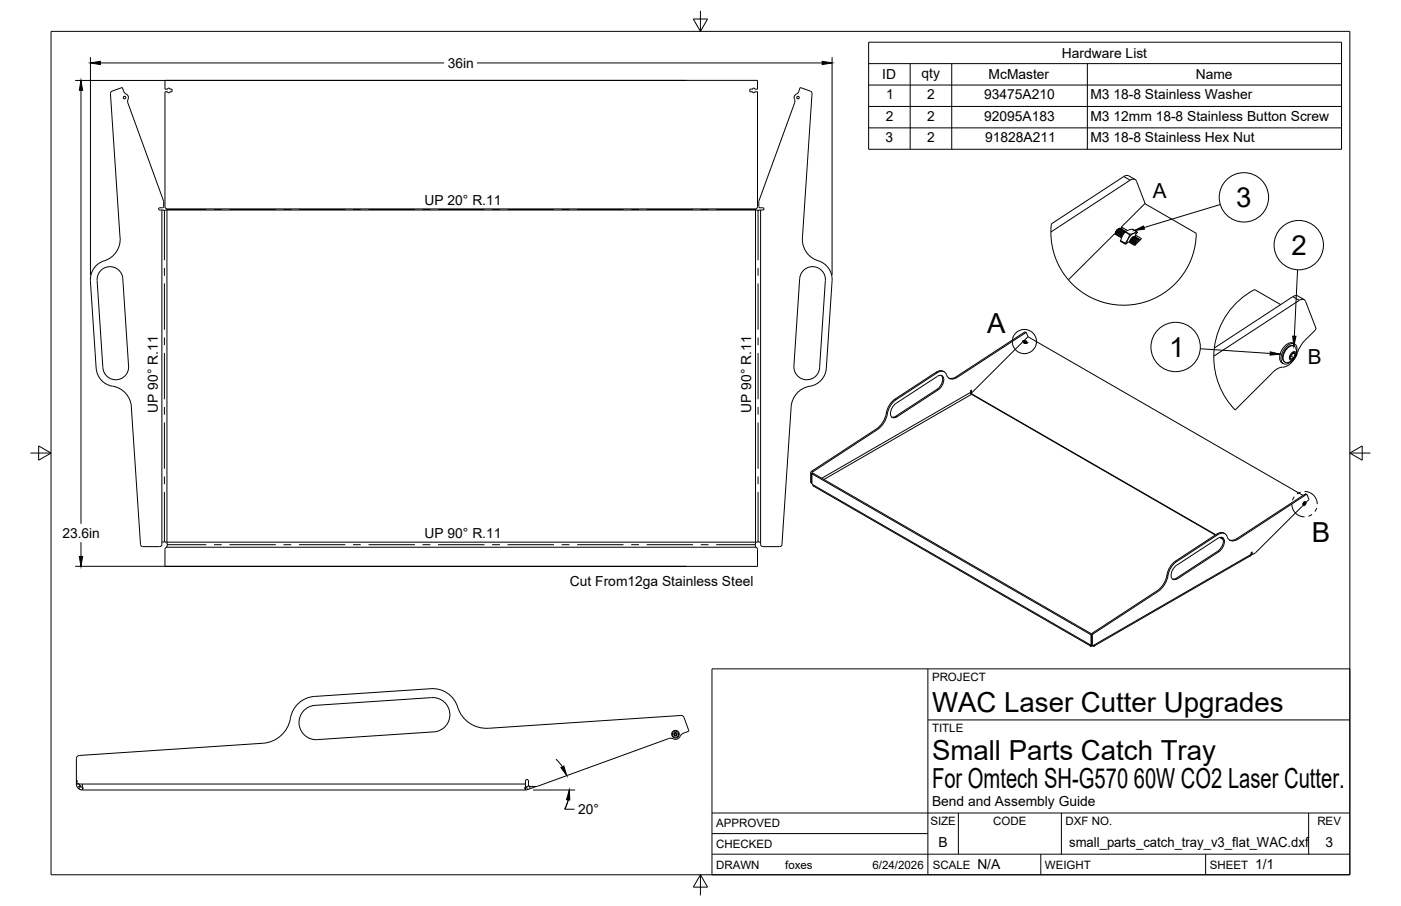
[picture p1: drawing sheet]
<svg xmlns="http://www.w3.org/2000/svg" width="432mm" height="279mm" viewBox="0 0 432 279" stroke-linecap="round" stroke-linejoin="round" font-family="sans-serif">
<!-- layer: Visible -->
<g fill="none" stroke="#000" stroke-width=".31">
<path d="M37.6 27l-3.1 1.1-.4 .7 2.9 44.6M37.6 27l.8 1.7a1.61 1.61 0 0 1 .9 2.4l11.1 30.9M246.7 27l3.1 1.1 .5 .7-3 44.6a7.1 7.1 0 0 0 5.8 7.4 6 6 0 0 1 3.4 5.8l-1.8 26.9a6.3 6.3 0 0 1-6 5.8 6.9 6.9 0 0 0-4.9 6.2l-2.8 42.4M246.7 27l-.8 1.7a1.61 1.61 0 0 0-.9 2.4l-11.1 30.9v1.9l1.4 .2 .1 .5-1.6 .2M346.4 54.4l-22.4 14.6M346.4 54.4l1.1-.3 2.3 1.3M350.3 55.9l2.7 7M350.3 55.9a1.17 1.17 0 0 0-2-.3l-24.4 16M37 73.3a7.2 7.2 0 0 1-5.7 7.5 6 6 0 0 0-3.4 5.8l1.7 27a6.3 6.3 0 0 0 6 5.7 6.9 6.9 0 0 1 4.9 6.2M50.4 62v1.9l-1.4 .2-.1 .3 .3 .4h1.3M50.5 64.8l.2 .1 .2-.1M50.8 64.8h.7v-.4l-.5-.2-.2-.5v-35.4h.9v.3l1.3-.3v-.8h-.7v-.3h-.6v.3h-.9v-2.7h182.7v2.7h-.9v-.3h-.6v.3h-.9v.8h.9v.3h.6v-.3h.9v35.4l-.2 .5-.4 .2v.4h.6"/>
<path d="M233.5 64.8l.1 .1 .2-.1M324.1 69a22.4 22.4 0 0 0 20.7 25.1 22.4 22.4 0 0 0 23.9-22.2l-15.9-9.1-7.2 7.2M344.3 70.9l-.5 .9M344.5 70.7l-.5 .7-.3 .8M344.7 71.1l-.5 .9M345 71.3l-.5 .9M345.1 70.4l.3 .1M345.2 70.4h.1M345.4 71.5l-.5 .9M345.4 70.5h.1M345.6 70.6l-.5-.2-.7 .4-.6 1.5M345.6 70l.3 .8-.5-.1-.5 .2-.5 .6-.3 1 .5-1.3 .7-.5h.5"/>
<path d="M345.6 70l1.9 1.1M345.7 73.4l-2.2-1.3-14.2 14.2M345.7 70.6a1.51 1.51 0 0 0-2 1.6M345.8 71.7l-.6 .9M346.1 70.9h-.5l-.6 .4-.6 1.3M346.1 70.9h.1M346.1 71.9l-.5 .9M346.3 71l-.5-.2-.6 .4-.7 1.5M346.5 71.1l-.4-.1-.6 .4-.7 1.4M346.6 71.2l-.4-.1-.5 .2-.6 .7-.3 .9M346.8 71.5l-.9 .7-.4 1.1M346.9 71.3h-.5l-.7 .5-.6 1.2"/>
<path d="M346.9 71.5l-1 1.4-.5 1.5M346.9 71.4l-.9 .7-.5 1.2M346.9 71.4l-.4-.1-.5 .2-.6 .8-.2 .8M348.9 70.7h.1M348.9 73.5l-.5 .9M349 70.7l-2.1 .8M349 70.7l1.4 .8M349.3 73.7l-.5 1M349.7 73.9l-.6 1M349.8 73.1h-.7M349.9 72.5l.3 .8-.4-.2-.7 .3-.7 1.5 .5-1.3 .6-.5 .5 .1a1.5 1.5 0 0 0-1.9 1.5M349.9 72.5l1.9 1.1-2.1 2.1-2-1.2-.7 .9-1.8-1.1 .2-.2"/>
<path d="M350 74.1l-.5 1M350.4 73.3h-.6l-.5 .4-.6 1.4M350.4 73.3v.1M350.4 71.9a3.4 3.4 0 0 0-3.2 3.2M350.5 71.5l.1 .2-.7 .8M350.5 73.5l-.4-.2-.7 .4-.7 1.4M350.6 71.7l-.2-.2-1.8 .7a.62 .62 0 0 0-.6 .8l-1.2 2v.3M350.8 73.6l-.6-.1-.5 .4-.6 1.4 .2-.8 .5-.7 .6-.3 .5 .2M351.1 73.8l-.6-.1-.6 .5-.5 1.3M351.1 74.3l-.9 .9M351.3 74l-.4-.3-.6 .3-.6 .7-.3 .8M351.4 74h-.5l-.5 .3-.6 1.3 .2-.7 .5-.7"/>
<path d="M37.8 86l1.8 26.9a4 4 0 0 1-3.7 4.2 4 4 0 0 1-4.2-3.7l-1.8-26.9M37.9 85.9a4 4 0 0 0-4.3-3.7 4 4 0 0 0-3.7 4.3M246.5 86l-1.8 26.9a4 4 0 0 0 3.7 4.2 4 4 0 0 0 4.2-3.7M246.5 85.9a4 4 0 0 1 4.2-3.7 4 4 0 0 1 3.7 4.3M254.4 86.5l-1.8 26.9M386.7 89.3l8 4.6M386.7 89.3a23.5 23.5 0 0 0-12.4 18M398.5 91.5l-24.3 15.8M400 91.3l2 1.1M400 91.3l-.7-.2-.8 .4M402.4 93l3.2 8.4-3.4 3.6a15.3 15.3 0 0 0-3 5.4 5.5 5.5 0 0 1-4.8 3l-1.6 .9-12.1 12.1a23.5 23.5 0 0 1-6.4-19.1M402.4 93a1.17 1.17 0 0 0-2-.4l-26.3 17.3"/>
<path d="M288.8 115l-12.7 8.3a7.8 7.8 0 0 0-3 5.7l-1.1 1.9-1.5 1.5M288.8 115a1.75 1.75 0 0 1 2.9 .6M290.2 115.8a3.3 3.3 0 0 1-1.4 4.3l-12.7 8.3M291 114.7l-1.1-.4-.9 .2-13.2 8.6M291.7 115.6a1.95 1.95 0 0 0 3.4 .7M315.4 105.2l-.1 .1M315.4 105.2l-.1 .2M315.4 105.2h.3l-.3 .3zM315.4 105.2v.2M315.5 105.2v.2l.1-.1M315.5 105.1h.1M315.6 105.1h.1"/>
<path d="M315.6 105.7h.1M315.6 105.7l.2 .2M315.6 105.7v.1M315.6 105.1l-.3 .3M315.6 105.6l-.3-.2-15.7 15.7M315.6 105l.3 .2M315.6 105l.1 .2M315.6 105.2l-.2 .2M315.6 105.3v.2M315.6 105.2h.1M315.7 105.3l-.2 .2zM315.7 105.3l-.1 .3z"/>
<path d="M315.7 105.3l-.1 .2M315.7 105.2h.1M315.7 105.2l-.3 .3M315.7 102.4l-20.9 13.8-1.5 .5-.9-.1M315.7 105.2l-.2 .3M315.7 105.2l.1 .1M315.8 102.4l.5 .2M315.8 105.2l-.3 .3M315.8 105.3l-.2 .4M315.8 105.2v.1M316 105.8l.3 .2M316 105.8l-.2 .1"/>
<path d="M316 105.4l-.2 .5M316 105.4h.1M316.2 105.6l-.1 .2M316.2 105.2l-.4 .1M316.2 105.1l-.1 .1M316.2 105.2l.2 .1M316.3 105.7h.1M316.2 105.7l-.1 .1M316.2 105.5h.1M316.3 105.4h-.3M316.3 105.4l-.4 .5M316.3 105.5l.4 .1-.4 .4"/>
<path d="M316.3 105.5l.1 .1M316.3 105.6l-.2 .3 .3-.3M316.3 105.6h.1M316.4 105.6l-.4 .2M316.4 105.9l.1-.2-.2 .3M316.4 105.6l-.3 .3 .3-.3M316.4 105.6h.1M316.4 105.3l-.1 .1M316.4 105.3h.1M316.4 105.4h-.1M316.4 105.7l-.1 .3M316.4 105.3l-.1 .2"/>
<path d="M316.5 105.6l-.3 .3M316.5 105.6h.1M316.5 105.7l-.3 .3M316.5 105.7h.1M316.6 105.7l-.3 .3M316.8 103.8l84.8 49M316.8 103.8l-1.2 1.2M316.8 103.8l-.4-1.1-.3-.1-21 13.8M395.8 111.6l.2 .1M396.7 107.4a1.49 1.49 0 0 1 1.8-.8 1.49 1.49 0 0 1 1.1 1.6 2.92 2.92 0 0 1-3.8 3.3 3.5 3.5 0 0 1 .9-4.1zM397.6 110.3l.4 .5 .8-.4M398 109.9l-.4 .2"/>
<path d="M398 109.9l.8 .5M398.1 108.8a.77 .77 0 0 1 1.4 0 1.95 1.95 0 0 1-1.7 2.3 1.42 1.42 0 0 1 .3-2.3zM398.7 106.7h.2M398.7 106.6a3.2 3.2 0 0 0-3.4 3 1.75 1.75 0 0 0 .6 2M398.8 108.7l-.4 .2M398.8 108.7l.4 .6M398.9 108.7a1.44 1.44 0 0 0-1.1 2 1.28 1.28 0 0 0 1.5-1.4M398.9 108.7l.4 .6M399 106.1a2.08 2.08 0 0 0-2.9 .5 4.4 4.4 0 0 0-1.3 5l.7 .6M399.2 109.3l-.4 1.1M399.2 109.3l-.8-.4-.4 1M399.7 108.6a1.79 1.79 0 0 0-1.6-2.7 4.7 4.7 0 0 0-2.9 5.9 1.9 1.9 0 0 0 2.8-.4"/>
<path d="M40.5 125.5l2.8 42.4M270.2 132.2l-20.1 13.1M270.5 132.4l-20 13.1M273.2 127.4a7.4 7.4 0 0 1-3 4.8M275.8 123.1l-1.5 1.5-.7 1.4-.4 1.4M276.1 128.4l-1.2 .2M289.2 120.2a3.5 3.5 0 0 0 1.4-4.2 1.23 1.23 0 0 0-1.7 .1l-12.7 8.3a3.5 3.5 0 0 0-1.4 4.2 1.25 1.25 0 0 0 1.7-.1l12.6-8.3M299.1 120.8l.4 .3M299.4 120.5l.2 .6M299.4 120.5h-.2l-.1 .9 .5 .1v-.5M299.5 121.4v.2M250.2 145.3l-.3 .6v2.8l.3 .4v-.2"/>
<path d="M250.2 146.1v2.8l.4 .9M250.2 146.1l.3-.2 85.9 49.6M250.2 146.1l86.1 49.7M250.5 145.5l-.3 .6M250.6 149.8l85.5 49.4M401.7 155.8h.1M402 155a.35 .35 0 0 1 .4 .5 .35 .35 0 0 1-.7 0zM402.1 155.4v.2M402.1 155.4l.2 .1M402.2 152.4l-21 13.7M402.2 155.3l-.1 .1M402.2 155.3h.2"/>
<path d="M402.2 152.4l.6 .1M402.2 155.2l.2 .3-.3 .1zM402.3 154.8h.1M402.3 154.7l-.6 .4v.7M402.3 154.9a.53 .53 0 0 0-.5 .8M402.3 155.5l-.2 .1M402.3 155.2l-.1 .1M402.3 155.2l.1 .1M402.3 155.2l-.1 .4M402.3 155.5l-.1 .1M402.4 155.3l-.1 .2M402.4 155.2v-.2a.47 .47 0 0 0-.7 .1 .47 .47 0 0 0 .3 .7l.1-.1"/>
<path d="M402.5 155.2l-15.6 15.3-.8 .5-.2-.6M402.8 154.6l-.3 .6M402.8 154.6l.6-.6-.6-1.5-21.2 13.8a2.09 2.09 0 0 1-2.2 .5 2.09 2.09 0 0 1-1.4-1.7 1.8 1.8 0 0 0-2.7-.2l-12.7 8.3a7.8 7.8 0 0 0-3 5.7l-1.1 2-1.5 1.4-20 13.2-.3 .5M49.9 167.9l-.2 .5-.5 .2h-5.2l-.5-.2-.2-.5M233.8 167.2h.6l.1 1 .6 .4h5.2l.5-.2 .2-.5M233.8 167.2l-.2-.2-.7 .2-.2 .8 .2 .7 .5 .5 .1 5.5h-182.7v-5.3l.2-.4a1.36 1.36 0 0 0 .5-1.8l-.8-.2-.8 .2v.7M375.4 166l-12.7 8.3a3.5 3.5 0 0 0-1.4 4.2 1.25 1.25 0 0 0 1.6 0l12.7-8.3M375.4 166a1.23 1.23 0 0 1 1.5-.1 1.23 1.23 0 0 1 .5 1.5l-.6 1.5-1.2 1.3M376.7 165.7a3.3 3.3 0 0 1-1.4 4.3l-12.7 8.3-1.3 .3M377.5 164.6l-1.1-.4-1.4 .5-12.7 8.3a7.8 7.8 0 0 0-3 5.7l-1.1 2-1.5 1.5-20 13.1-.3 .5M381.2 166.1l-1.4 .5-.9-.1M385.6 170.7l.4 .3"/>
<path d="M385.9 170.9l-.3 .3M386 170.4h-.3l-.3 1-48.2 27.8M336.3 199.3h.8M336.3 195.8v2.8M336.3 198.6l-.3 .2 .2 .4M336.4 195.8h-.1M336.4 198.8h-.2M336.4 198.6l.1 .3-.2 .4-.2-.1M336.4 198.8h.1M336.4 198.8l-.3 .4M336.4 198.9l.4 .2M336.7 196v2.8"/>
<path d="M336.7 199v.2M336.7 198.8l.3 .2M337.1 199l.1 .2-.1 .1-.2-.2M337.3 198.8l-.3 .2M337.3 198.8l-.1 .4M93.5 219.3a5.3 5.3 0 0 1 3.6-1.8l35.9-2.4a5.3 5.3 0 0 1 5.7 5 5.3 5.3 0 0 1-5 5.6l-35.9 2.4a5.3 5.3 0 0 1-5.1-2.9 5.3 5.3 0 0 1 .8-5.9zM23.5 233.9v7M208 226.8h.4M208 226.1h.4M208 226.1l-.2 .3 .2 .4M208 226.1l-.2 .3 .2 .3M208.4 226.1l.2 .3-.2 .4"/>
<path d="M208.4 226.1l.2 .3-.2 .3M208.4 226.1h-.4M208.4 226.7h-.4M209.9 220.6l-59.4 4a9.5 9.5 0 0 1-9.8-7.5 8.1 8.1 0 0 0-7.9-4.7l-35.9 2.4a8.3 8.3 0 0 0-7.6 7.8 9.2 9.2 0 0 1-8.3 6.6l-56.6 3.8a.93 .93 0 0 0-.8 .9M209.9 220.6l.5 .2 .4 .4 1.5 4.1-.1 .3a3.5 3.5 0 0 0-2.4 1.1 1.73 1.73 0 0 1-2.6 1l-1.1 .1-40.6 14.7M23.5 241.8h1.9v1M23.5 240.9v.9M23.5 240.9h.1M23.5 241.8l.4 1M23.6 240.8a.94 .94 0 0 0 .9 1l.1 .5M24.3 243.3l1.1 .3M24.6 242.3l.2 .2"/>
<path d="M24.6 242.3l-.7 .5M24.8 242.5l-.5 .8-.4-.5M24.9 242.5l.5 .2M25.4 242.8l.2 .2-.2 .3M25.4 243.3v.3h136.5M25.4 242.8v.5M161.9 242.8l-.2 .2 .2 .3M161.9 243.3v.3M161.9 242.8v.5M162.3 242.7l.3 .8M162.3 242.6l-.3 .1M162.6 243.5l-.6 .1"/>
<path d="M162.9 242.1l-.1-1.5-.6-.1-.2 .3-.1 2M162.9 242.1l.4 .4M163 242.4l-.7 .3M163.3 242.5h2.2M165.3 242.5l-2.7 1"/>
<circle cx="38.4" cy="30.1" r=".39"/>
<circle cx="245.9" cy="30.1" r=".39"/>
<circle cx="208.2" cy="226.4" r=".94"/>
<circle cx="208.2" cy="226.4" r="1.17"/>
<circle cx="208.2" cy="226.4" r=".5"/>
</g>
<!-- layer: Bend Center -->
<g fill="none" stroke="#000" stroke-width=".31">
<path d="M50.7 64.9v15.4M51.5 64.6h12.1M66 64.6h2.3M70.7 64.6h14.3M87.4 64.6h2.4M92.1 64.6h14.3M108.8 64.6h2.4M113.6 64.6h14.3M130.2 64.6h2.4M135 64.6h14.3M151.7 64.6h2.4M156.4 64.6h14.3"/>
<path d="M173.1 64.6h2.4M177.9 64.6h14.3M194.5 64.6h2.4M199.3 64.6h14.3M216 64.6h2.4M220.7 64.6h12.2M233.6 64.9v15.4M50.7 82.6v2.4M50.7 87.4v14.3M233.6 82.6v2.4M233.6 87.4v14.3M50.7 104.1v2.3"/>
<path d="M50.7 108.8v14.3M233.6 104.1v2.3M233.6 108.8v14.3M50.7 125.5v2.4M50.7 130.3v14.3M233.6 125.5v2.4M233.6 130.3v14.3M50.7 146.9v2.4M50.7 151.7v15.3M233.6 146.9v2.4M233.6 151.7v15.3M51.6 168h12"/>
<path d="M66 168h2.3M70.7 168h14.3M87.4 168h2.4M92.1 168h14.3M108.8 168h2.4M113.6 168h14.3M130.2 168h2.4M135 168h14.3M151.7 168h2.4M156.4 168h14.3M173.1 168h2.4M177.9 168h14.3"/>
<path d="M194.5 168h2.4M199.3 168h14.3M216 168h2.4M220.7 168h12"/>
</g>
<!-- layer: Visible Narrow -->
<g fill="none" stroke="#000" stroke-width=".31">
<path d="M346.4 54.4l1.9 1.2M49.9 64.8v102.4M51.5 64.8h181.4v102.4h-181.4zM51.5 64.4h181.4M234.4 64.8v102.4M345.4 74.2l1.4 .8M345.4 74.4l1.4 .7M346.8 71.5l1.3 .8M346.9 71.5l1.4 .8M349 70.7l1.4 .8M398.5 91.5l1.9 1.1M288.5 114.8l.3 .2"/>
<path d="M294.7 116.2l.4 .2M315.6 105.7l.2 .2M315.7 102.4l.4 .2M315.8 105.3l.2 .1M316.2 105.2l.2 .1M270.2 132.2l.3 .2M273.2 127.4l.3 .2M275.8 123.1l.3 .2M276.1 128.4l.3 .1M288.8 120.1l.3 .1M299.1 121l-45.8 26.5M299.1 120.8l.3 .2"/>
<path d="M299.3 120.4l.1 .1M299.6 121.5l75.1 43.4M249.9 148.7l.3 .2M249.9 145.9l.3 .2M250.1 145.3l.4 .2M250.5 149.5l85.5 49.3M253.9 147.9l45.5-26.3 75.2 43.4M402.2 152.4l.3 .1M51.5 168.8h181.4M359.7 177.3l.3 .2M362.3 173l.3 .2M362.6 178.3l.3 .2"/>
<path d="M375 164.7l.3 .2M375.3 170l.3 .2M375.9 165.7l1.1 .7M376.1 165.7l.9 .5M381.2 166.1l.4 .2M385.6 171l-48.3 27.8M385.6 170.7l.3 .2M385.7 170.8l.1 .2M385.8 170.3l.1 .1M336.3 198.6h.1M336.3 198.6l.4 .2M336.3 195.8l.4 .2"/>
<path d="M336.7 195.3l.3 .2M356.7 182.2l.3 .2M23.5 240.9h.1M25.4 241.8h136.5M163.2 242.5l.2 .7"/>
</g>
<!-- layer: Border -->
<path d="M15.7 9.7h400.3v260.1h-400.3zM213.7 5.9h4.4l-2.2 3.8zM215.9 3.3v6.4M9.4 139.7h6.3M11.9 137.5l3.8 2.2-3.8 2.2zM416 139.7h6.4M416 139.7l3.8-2.2v4.4zM215.9 269.8l2.2 3.8h-4.4zM215.9 269.8v6.3" fill="none" stroke="#000" stroke-width=".31"/>
<!-- layer: FD_Dimensions -->
<path d="M27.9 17.6v67.2M30.9 19.4h106M147 19.4h106.4M256.5 17.6v67.2M23.2 24.8h188.3M25 27.9v133.6M23.2 174.6h188.3M25 167.2v4.4M171.4 234.1l1.9 2.4M164.3 243.6h12.9M175.1 246.6l-1 2.9M175.5 243.6a13 13 0 0 1-1.4 5.9l3 .1" fill="none" stroke="#000" stroke-width=".31"/>
<path d="M27.9 19.4l3-.5v1zM253.4 18.9l3.1 .5-3.1 .5zM25 24.8l.5 3.1h-1.1zM24.4 171.6h1.1l-.5 3zM172.9 236.7l.9-.5 .9 3zM175.5 243.6l.1 3.1-1-.1z" fill="#000" stroke="#000" stroke-width=".31"/>
<!-- layer: Custom Tables -->
<path d="M267.7 13h145.8v33h-145.8zM267.7 19.6h145.8M280.5 19.6v26.4M293.3 19.6v26.4M335.1 19.6v26.4M267.7 26.2h145.8M267.7 32.8h145.8M267.7 39.4h145.8" fill="none" stroke="#000" stroke-width=".31"/>
<!-- layer: Detail Boundary -->
<g fill="none" stroke="#000" stroke-width=".31">
<path d="M398.2 155.5a3.9 3.9 0 0 0 3.9 3.9M398.9 153.2l-.5 1.1M400.9 151.7l-1.1 .6M402.1 151.6a3.9 3.9 0 0 1 3.9 3.9M404.4 158.6l-1.1 .6M405.8 156.7l-.5 1.1"/>
<circle cx="315.7" cy="105.3" r="3.7"/>
</g>
<!-- layer: Balloons -->
<g fill="none" stroke="#000" stroke-width=".31">
<circle cx="383.4" cy="60.9" r="7.6"/>
<circle cx="400.3" cy="75.6" r="7.6"/>
<circle cx="362.3" cy="107" r="7.6"/>
</g>
<!-- layer: 0 -->
<path d="M349.7 71.1l2.7-1.4 .3 1zM391.5 108.5l3 .7-3 .3zM398.4 103.7h1l-.6 3z" fill="#000" stroke="#000" stroke-width=".31"/>
<path d="M376.1 63.1l-23.5 7.1M399.9 83.2l-1 20.5M370 107.5l21.5 1.5" fill="none" stroke="#000" stroke-width=".31"/>
<!-- layer: Titleblock -->
<path d="M219.4 206.3h196.6v63.5h-196.6zM286 206.3v63.5M286 222h130M219.4 257.1h66.6M219.4 250.7h196.6M295.4 250.7v12.7M327.1 250.7v12.7M403.3 250.7v12.7M219.4 263.4h196.6M320.8 263.4v6.4M371.6 263.4v6.4" fill="none" stroke="#000" stroke-width=".31"/>
<g font-size="8.5">
<text x="381" y="63.9">3</text>
<text x="398" y="78.7">2</text>
<text x="304.3" y="102.8">A</text>
<text x="360.3" y="110.1">1</text>
<text x="404.3" y="167">B</text>
<text x="287.3" y="219.5">WAC Laser Cutter Upgrades</text>
<text x="287.3" y="234.5">Small Parts Catch Tray</text>
<text x="287.3" y="243.1">For Omtech SH-G570 60W CO2 Laser Cutter.</text>
</g>
<g font-size="6.4">
<text x="355.3" y="61.2">A</text>
<text x="403.1" y="112.2">B</text>
</g>
<g font-size="4.3">
<text x="327.3" y="17.8">Hardware List</text>
<text x="138" y="20.9">36in</text>
<text x="271.9" y="24.4">ID</text>
<text x="284" y="24">qty</text>
<text x="304.7" y="24.4">McMaster</text>
<text x="368.6" y="24.4">Name</text>
<text x="273.1" y="30.6">1</text>
<text x="285.8" y="30.6">2</text>
<text x="303.3" y="30.6">93475A210</text>
<text x="336.1" y="30.6">M3 18-8 Stainless Washer</text>
<text x="273" y="37.2">2</text>
<text x="285.8" y="37.2">2</text>
<text x="303.3" y="37.2">92095A183</text>
<text x="336.1" y="37.2">M3 12mm 18-8 Stainless Button Screw</text>
<text x="272.9" y="43.8">3</text>
<text x="285.8" y="43.8">2</text>
<text x="303.6" y="43.8">91828A211</text>
<text x="336.1" y="43.8">M3 18-8 Stainless Hex Nut</text>
<text x="130.9" y="63.1">UP 20° R.11</text>
<text x="48.6" y="127.3" transform="rotate(-90 48.6 127.3)">UP 90° R.11</text>
<text x="231.5" y="127.3" transform="rotate(-90 231.5 127.3)">UP 90° R.11</text>
<text x="19.2" y="165.9">23.6in</text>
<text x="130.9" y="165.9">UP 90° R.11</text>
<text x="175.7" y="180.7">Cut From12ga Stainless Steel</text>
<text x="178.2" y="251.1">20°</text>
<text x="287.3" y="248.7">Bend and Assembly Guide</text>
<text x="289.3" y="261.2">B</text>
<text x="329.5" y="261.2">small_parts_catch_tray_v3_flat_WAC.dxf</text>
<text x="408.5" y="261.2">3</text>
<text x="301.2" y="268.1">N/A</text>
<text x="386.8" y="268.1">1/1</text>
</g>
<g font-size="3.5">
<text x="287.3" y="210.1">PROJECT</text>
<text x="287.3" y="225.8">TITLE</text>
<text x="220.7" y="255.2">APPROVED</text>
<text x="286.7" y="254.5">SIZE</text>
<text x="306.1" y="254.5">CODE</text>
<text x="328.4" y="254.5">DXF NO.</text>
<text x="406" y="254.5">REV</text>
<text x="220.7" y="261.5">CHECKED</text>
<text x="220.7" y="267.9">DRAWN</text>
<text x="242" y="267.9">foxes</text>
<text x="268.9" y="267.9">6/24/2026</text>
<text x="287.5" y="267.9">SCALE</text>
<text x="322.1" y="267.9">WEIGHT</text>
<text x="372.9" y="267.9">SHEET</text>
</g>
</svg>
